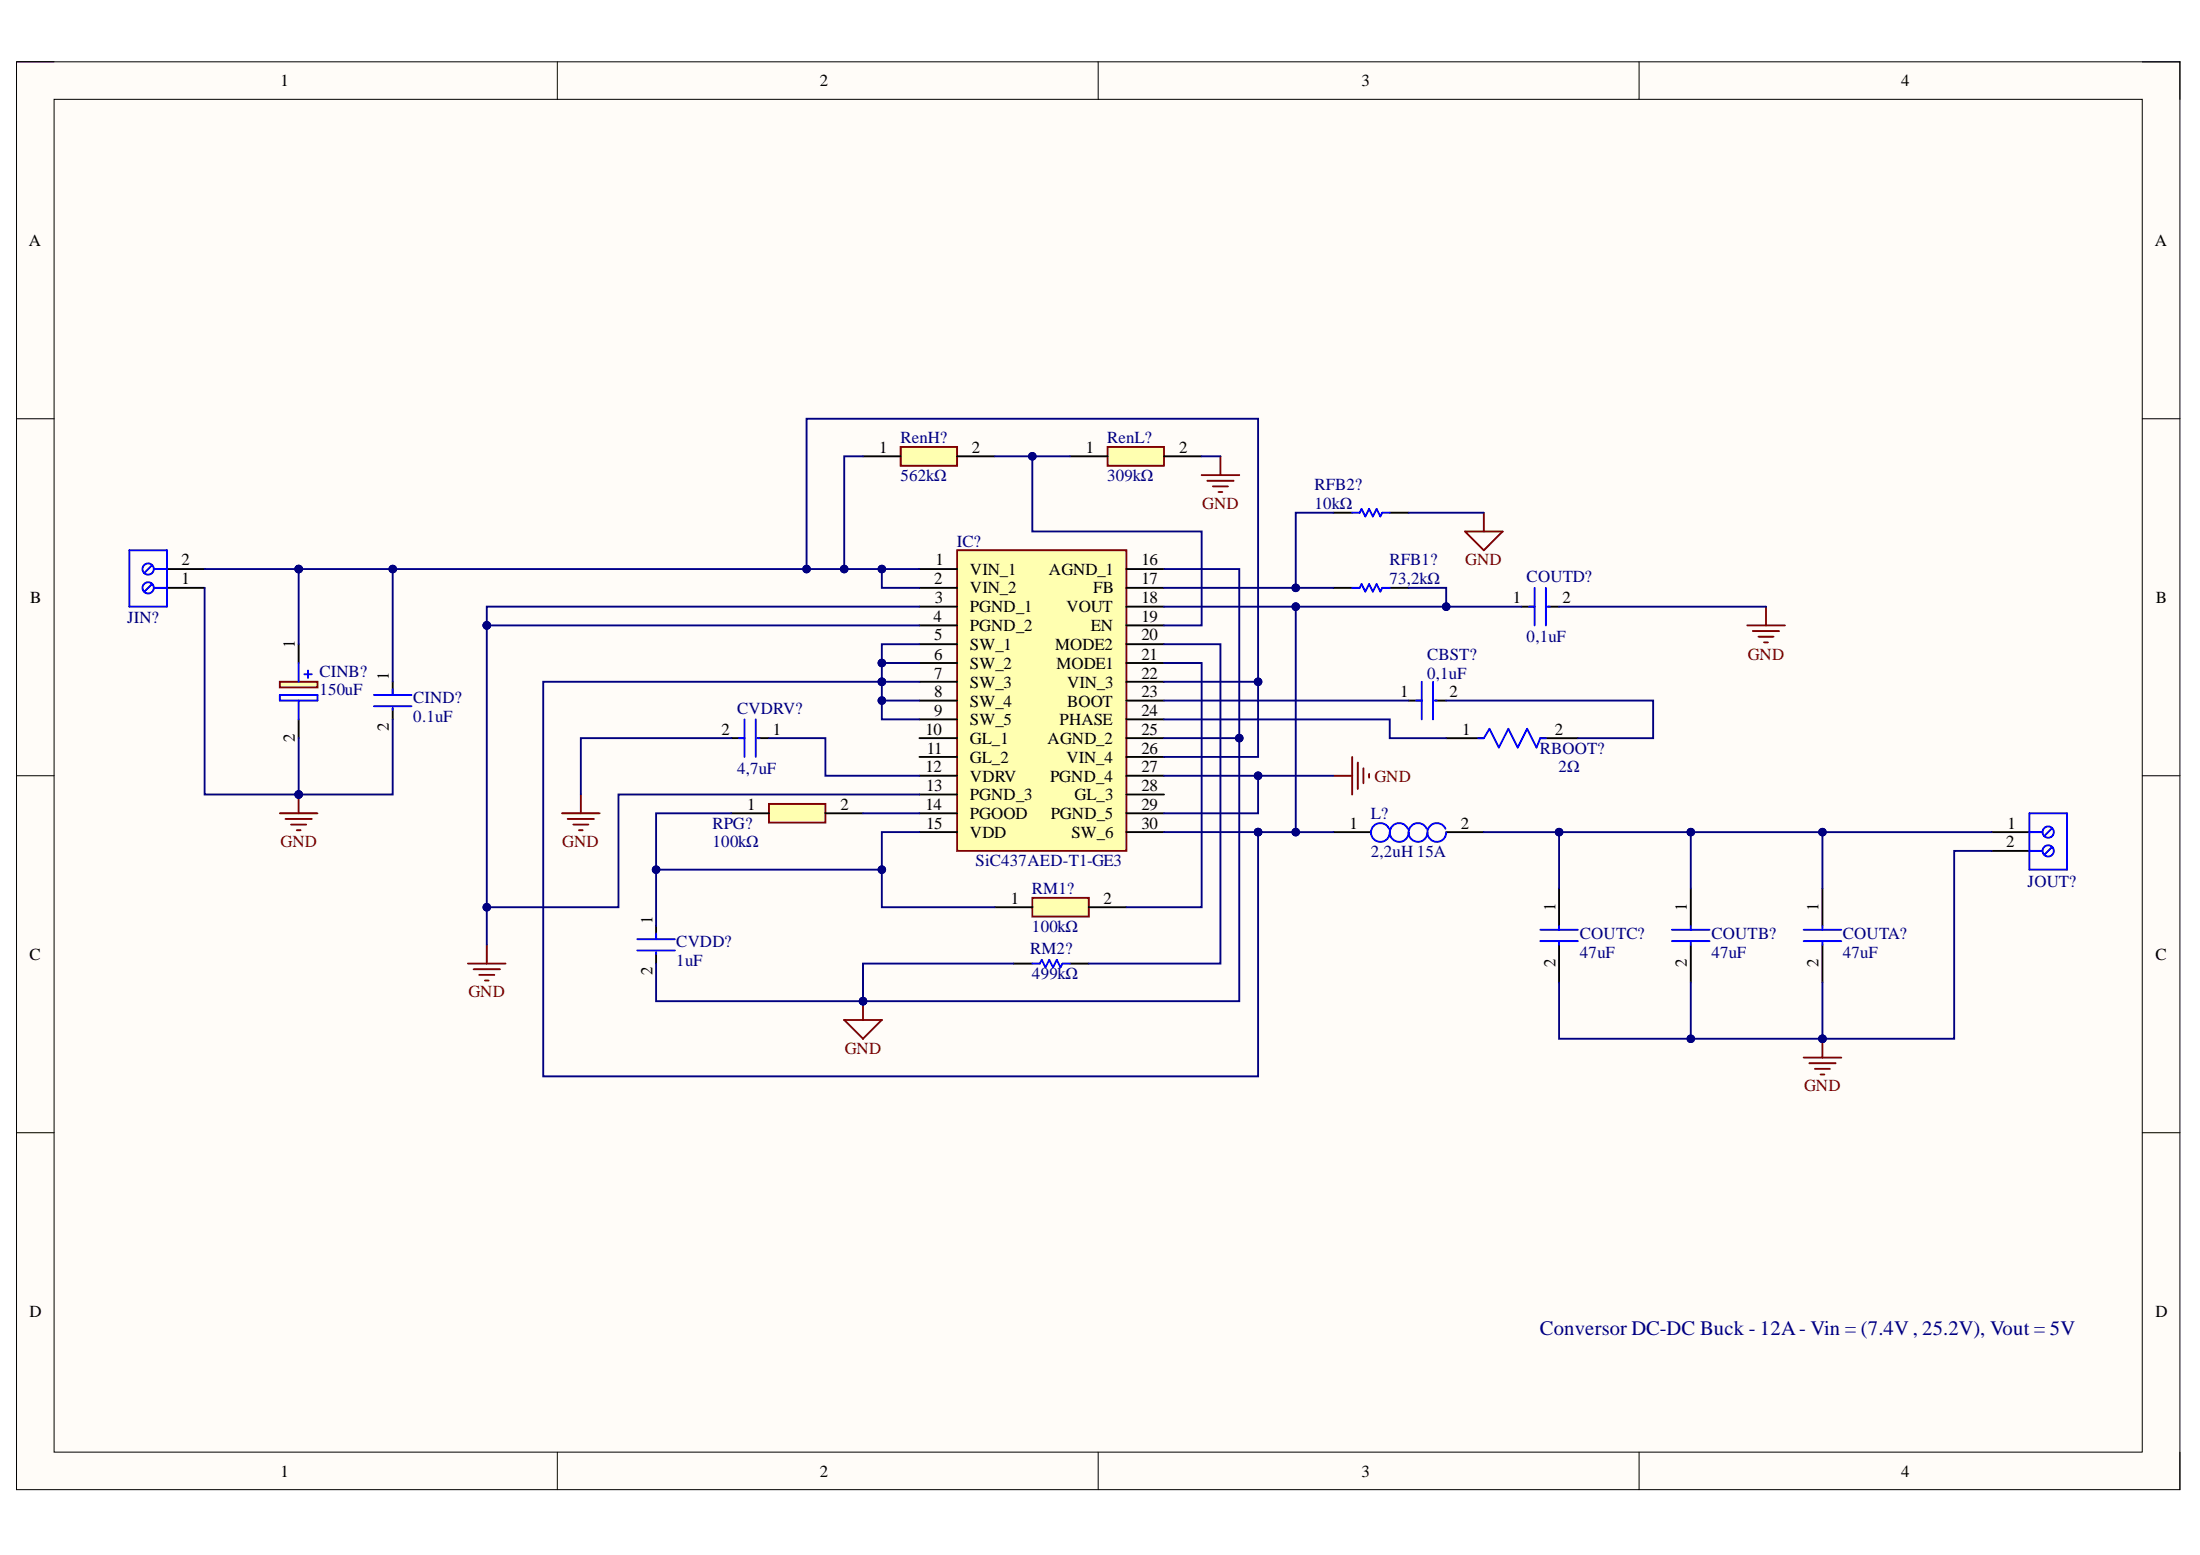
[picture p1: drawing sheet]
<svg xmlns="http://www.w3.org/2000/svg" width="297mm" height="210mm" viewBox="0 0 297 210" stroke-linecap="round" stroke-linejoin="round" font-family="sans-serif">
<path d="M2.2 8.3h292.1v192.8h-292.1z" fill-rule="evenodd" fill="#fffcf8"/>
<path d="M2.2 8.3h292.1v192.8h-292.1z" fill="none" stroke="#000" stroke-width=".14"/>
<path d="M7.3 13.4h281.9v182.6h-281.9z" fill-rule="evenodd" fill="#fffcf8"/>
<g fill="none" stroke="#000" stroke-width=".14">
<path d="M2.2 8.3h5.1M7.3 13.4h281.9v182.6h-281.9zM75.2 8.3v5.1M148.3 8.3v5.1M221.3 8.3v5.1M289.2 8.3h5.1v5.1M2.2 56.5h5.1M289.2 56.5h5.1M2.2 104.7h5.1M289.2 104.7h5.1M2.2 152.9h5.1M289.2 152.9h5.1"/>
<path d="M75.2 196v5.1M148.3 196v5.1M221.3 196v5.1M294.3 196v5.1"/>
</g>
<g fill="none" stroke="#000" stroke-width=".25">
<path d="M22.5 79.4h5.1M22.5 76.8h5.1M180 79.4h2.6M180 69.2h2.6M187.6 79.4h2.6M187.6 69.2h2.6M53 92v1.8M53 95.6v1.5M190.2 94.6h1.8M193.7 94.6h1.6M195.3 99.6h5M205.4 81.9h1.8"/>
<path d="M208 99.6h5M209 81.9h1.5"/>
</g>
<g fill="none" stroke="#00f" stroke-width=".25">
<path d="M17.5 74.3h5v7.6h-5zM20.5 78.8l-1 1.1M20.5 76.3l-1 1.1M20.8 79.4h1.7M20.8 76.8h1.7M182.6 79.4h1l.2-.6 .5 1.1 .6-1.1 .5 1.1 .5-1.1 .5 1.1 .2-.5h1M182.6 69.2h1l.2-.5 .5 1 .6-1 .5 1 .5-1 .5 1 .2-.5h1M207.2 79.4v5M208.7 79.4v5M50.5 93.8h5.1M50.5 95.3h5.1M53 93v.8"/>
<path d="M53 95.6v.2M191.2 94.6h.8M192 92v5.1M193.5 92v5.1M193.7 94.6h.3M199.6 99.6h.7l.8-1.2 1.3 2.5 1.3-2.5 1.2 2.5 1.3-2.5 1.3 2.5 .5-1.3h.7M206.4 81.9h.8M209 81.9h.2"/>
<circle cx="20" cy="76.8" r=".76"/>
<circle cx="20" cy="79.4" r=".76"/>
</g>
<path d="M103.8 108.5h7.6v2.6h-7.6z" fill-rule="evenodd" fill="#ffffb0"/>
<path d="M103.8 108.5h7.6v2.6h-7.6z" fill="none" stroke="#800000" stroke-width=".25"/>
<path d="M98.7 99.6h1.8M102.3 99.6h1.5M98.7 109.8h5.1M111.4 109.8h5.1M88.6 125v1.8M88.6 128.6v1.5M136.8 130.1h2.6M144.5 130.1h2.5" fill="none" stroke="#000" stroke-width=".25"/>
<path d="M99.8 99.6h.7M100.5 97.1v5.1M102 97.1v5.1M102.3 99.6h.3M86 126.8h5.1M86 128.3h5.1M88.6 126v.8M88.6 128.6v.2M139.4 130.1h1l.3-.5 .5 1 .5-1 .5 1 .5-1 .5 1 .2-.5h1.1" fill="none" stroke="#00f" stroke-width=".25"/>
<path d="M129.2 74.3h22.9v40.6h-22.9z" fill-rule="evenodd" fill="#ffffb0"/>
<path d="M129.2 74.3h22.9v40.6h-22.9zM37.8 109.8h5.1M38.5 110.5h3.6M39.3 111.3h2M40.1 112.1h.5M40.3 107.2v2.6" fill="none" stroke="#800000" stroke-width=".25"/>
<g fill="none" stroke="#000" stroke-width=".25">
<path d="M124.1 76.8h5.1M124.1 79.4h5.1M152.1 76.8h5.1M152.1 79.4h5.1M124.1 81.9h5.1M124.1 84.4h5.1M124.1 87h5.1M124.1 89.5h5.1M124.1 92h5.1M124.1 94.6h5.1M124.1 97.1h5.1M124.1 99.6h5.1"/>
<path d="M152.1 81.9h5.1M152.1 84.4h5.1M152.1 87h5.1M152.1 89.5h5.1M152.1 92h5.1M152.1 94.6h5.1M152.1 97.1h5.1M152.1 99.6h5.1M124.1 102.2h5.1M124.1 104.7h5.1M124.1 107.2h5.1M124.1 109.8h5.1"/>
<path d="M124.1 112.3h5.1M152.1 102.2h5.1M152.1 104.7h5.1M152.1 107.2h5.1M152.1 109.8h5.1M152.1 112.3h5.1"/>
</g>
<circle cx="40.3" cy="107.2" r=".51" fill="#000080"/>
<circle cx="40.3" cy="107.2" r=".51" fill="none" stroke="#000080" stroke-width=".14"/>
<g fill="none" stroke="#800000" stroke-width=".25">
<path d="M75.9 109.8h5.1M76.6 110.5h3.6M77.4 111.3h2M78.2 112.1h.5M78.4 107.2v2.6M180 104.7h2.6M182.6 102.2v5.1M183.3 102.9v3.6M184.1 103.7v2M184.9 104.5v.5M63.2 130.1h5.1M63.9 130.8h3.6"/>
<path d="M64.7 131.6h2M65.5 132.4h.5M65.7 127.5v2.6M243.5 142.8h5.1M244.3 143.5h3.5M245 144.3h2.1M245.8 145h.5M246.1 140.2v2.6"/>
</g>
<circle cx="246.1" cy="140.2" r=".51" fill="#000080"/>
<circle cx="246.1" cy="140.2" r=".51" fill="none" stroke="#000080" stroke-width=".14"/>
<path d="M162.2 64.1h5.1M163 64.9h3.6M163.8 65.7h2M164.5 66.4h.5M164.8 61.6v2.5M235.9 84.4h5.1M236.7 85.2h3.5M237.4 85.9h2.1M238.2 86.7h.5M238.4 81.9v2.5M114 137.7h5.1l-2.6 2.5zM116.5 135.1v2.6" fill="none" stroke="#800000" stroke-width=".25"/>
<circle cx="116.5" cy="135.1" r=".51" fill="#000080"/>
<circle cx="116.5" cy="135.1" r=".51" fill="none" stroke="#000080" stroke-width=".14"/>
<path d="M268.9 112.3h5.1M268.9 114.9h5.1" fill="none" stroke="#000" stroke-width=".25"/>
<g fill="none" stroke="#00f" stroke-width=".25">
<path d="M274 112.3h1.8M274 114.9h1.8M274 109.8h5.1v7.6h-5.1zM277.1 111.8l-1.1 1.1M277.1 114.3l-1.1 1.1"/>
<circle cx="276.5" cy="114.9" r=".76"/>
<circle cx="276.5" cy="112.3" r=".76"/>
</g>
<path d="M37.8 92h5.1v.8h-5.1z" fill-rule="evenodd" fill="#ffffb0"/>
<path d="M37.8 92h5.1v.8h-5.1z" fill="none" stroke="#800000" stroke-width=".25"/>
<path d="M40.3 87v2.5M40.3 97.1v2.5M180 112.3h5.1M195.3 112.3h5M210.5 119.9v5.1M228.3 119.9v5.1M246.1 119.9v5.1M210.5 127.5v5.1M228.3 127.5v5.1M246.1 127.5v5.1" fill="none" stroke="#000" stroke-width=".25"/>
<g fill="none" stroke="#00f" stroke-width=".25">
<path d="M37.8 93.8h5.1v.8h-5.1zM40.3 89.5v2.5M40.3 94.6v2.5M41.1 91h1M41.6 90.5v1M187.5 111.9a1.27 1.27 0 0 0-2-.4 1.27 1.27 0 0 0 .4 2 1.27 1.27 0 0 0 1.7-1.1M190.1 111.9a1.27 1.27 0 0 0-2.1-.4 1.27 1.27 0 0 0 .4 2.1 1.27 1.27 0 0 0 1.8-1.2M192.6 111.9a1.27 1.27 0 0 0-2-.4 1.27 1.27 0 0 0 .4 2 1.27 1.27 0 0 0 1.7-1.1M195.2 111.9a1.27 1.27 0 0 0-2.1-.4 1.27 1.27 0 0 0 .4 2 1.27 1.27 0 0 0 1.8-1.1M208 125.5h5M208 127h5M210.5 125v.5"/>
<path d="M210.5 127v.5M225.7 125.5h5.1M225.7 127h5.1M228.3 125v.5M228.3 127v.5M243.5 125.5h5.1M243.5 127h5.1M246.1 125v.5M246.1 127v.5"/>
</g>
<path d="M139.4 121.2h7.6v2.5h-7.6z" fill-rule="evenodd" fill="#ffffb0"/>
<path d="M139.4 121.2h7.6v2.5h-7.6z" fill="none" stroke="#800000" stroke-width=".25"/>
<path d="M134.3 122.5h5.1M147 122.5h5.1" fill="none" stroke="#000" stroke-width=".25"/>
<path d="M121.6 60.3h7.6v2.6h-7.6z" fill-rule="evenodd" fill="#ffffb0"/>
<path d="M121.6 60.3h7.6v2.6h-7.6z" fill="none" stroke="#800000" stroke-width=".25"/>
<path d="M116.5 61.6h5.1M129.2 61.6h5.1" fill="none" stroke="#000" stroke-width=".25"/>
<path d="M149.5 60.3h7.7v2.6h-7.7z" fill-rule="evenodd" fill="#ffffb0"/>
<path d="M149.5 60.3h7.7v2.6h-7.7zM197.8 71.7h5.1l-2.6 2.6zM200.3 69.2v2.5" fill="none" stroke="#800000" stroke-width=".25"/>
<path d="M144.5 61.6h5M157.2 61.6h5" fill="none" stroke="#000" stroke-width=".25"/>
<path d="M53 76.8v15.2" fill="none" stroke="#000080" stroke-width=".25"/>
<circle cx="53" cy="76.8" r=".51" fill="#000080"/>
<circle cx="53" cy="76.8" r=".51" fill="none" stroke="#000080" stroke-width=".14"/>
<path d="M40.3 76.8v10.2" fill="none" stroke="#000080" stroke-width=".25"/>
<circle cx="40.3" cy="76.8" r=".51" fill="#000080"/>
<circle cx="40.3" cy="76.8" r=".51" fill="none" stroke="#000080" stroke-width=".14"/>
<path d="M98.7 109.8h-10.1v15.2M116.5 109.8h7.6" fill="none" stroke="#000080" stroke-width=".25"/>
<circle cx="88.6" cy="117.4" r=".51" fill="#000080"/>
<circle cx="88.6" cy="117.4" r=".51" fill="none" stroke="#000080" stroke-width=".14"/>
<path d="M124.1 112.3h-5v5.1h-30.5" fill="none" stroke="#000080" stroke-width=".25"/>
<circle cx="88.6" cy="117.4" r=".51" fill="#000080"/>
<circle cx="88.6" cy="117.4" r=".51" fill="none" stroke="#000080" stroke-width=".14"/>
<circle cx="119.1" cy="117.4" r=".51" fill="#000080"/>
<circle cx="119.1" cy="117.4" r=".51" fill="none" stroke="#000080" stroke-width=".14"/>
<path d="M119.1 89.5h5" fill="none" stroke="#000080" stroke-width=".25"/>
<circle cx="119.1" cy="89.5" r=".51" fill="#000080"/>
<circle cx="119.1" cy="89.5" r=".51" fill="none" stroke="#000080" stroke-width=".14"/>
<path d="M119.1 92h5" fill="none" stroke="#000080" stroke-width=".25"/>
<circle cx="119.1" cy="92" r=".51" fill="#000080"/>
<circle cx="119.1" cy="92" r=".51" fill="none" stroke="#000080" stroke-width=".14"/>
<path d="M119.1 94.6h5" fill="none" stroke="#000080" stroke-width=".25"/>
<circle cx="119.1" cy="94.6" r=".51" fill="#000080"/>
<circle cx="119.1" cy="94.6" r=".51" fill="none" stroke="#000080" stroke-width=".14"/>
<path d="M119.1 92v5.1h5" fill="none" stroke="#000080" stroke-width=".25"/>
<circle cx="119.1" cy="92" r=".51" fill="#000080"/>
<circle cx="119.1" cy="92" r=".51" fill="none" stroke="#000080" stroke-width=".14"/>
<circle cx="119.1" cy="94.6" r=".51" fill="#000080"/>
<circle cx="119.1" cy="94.6" r=".51" fill="none" stroke="#000080" stroke-width=".14"/>
<path d="M157.2 112.3h12.7" fill="none" stroke="#000080" stroke-width=".25"/>
<circle cx="169.9" cy="112.3" r=".51" fill="#000080"/>
<circle cx="169.9" cy="112.3" r=".51" fill="none" stroke="#000080" stroke-width=".14"/>
<path d="M124.1 87h-5v5h-45.8v53.3h96.6v-33" fill="none" stroke="#000080" stroke-width=".25"/>
<circle cx="119.1" cy="89.5" r=".51" fill="#000080"/>
<circle cx="119.1" cy="89.5" r=".51" fill="none" stroke="#000080" stroke-width=".14"/>
<circle cx="119.1" cy="92" r=".51" fill="#000080"/>
<circle cx="119.1" cy="92" r=".51" fill="none" stroke="#000080" stroke-width=".14"/>
<circle cx="169.9" cy="112.3" r=".51" fill="#000080"/>
<circle cx="169.9" cy="112.3" r=".51" fill="none" stroke="#000080" stroke-width=".14"/>
<path d="M40.3 99.6v7.6" fill="none" stroke="#000080" stroke-width=".25"/>
<circle cx="40.3" cy="107.2" r=".51" fill="#000080"/>
<circle cx="40.3" cy="107.2" r=".51" fill="none" stroke="#000080" stroke-width=".14"/>
<path d="M65.7 84.4h58.4M98.7 99.6h-20.3v7.6M103.8 99.6h7.6v5.1h12.7" fill="none" stroke="#000080" stroke-width=".25"/>
<circle cx="65.7" cy="84.4" r=".51" fill="#000080"/>
<circle cx="65.7" cy="84.4" r=".51" fill="none" stroke="#000080" stroke-width=".14"/>
<path d="M124.1 81.9h-58.4v2.5" fill="none" stroke="#000080" stroke-width=".25"/>
<circle cx="65.7" cy="84.4" r=".51" fill="#000080"/>
<circle cx="65.7" cy="84.4" r=".51" fill="none" stroke="#000080" stroke-width=".14"/>
<path d="M65.7 84.4v38.1h17.8v-15.3h40.6" fill="none" stroke="#000080" stroke-width=".25"/>
<circle cx="65.7" cy="122.5" r=".51" fill="#000080"/>
<circle cx="65.7" cy="122.5" r=".51" fill="none" stroke="#000080" stroke-width=".14"/>
<circle cx="65.7" cy="84.4" r=".51" fill="#000080"/>
<circle cx="65.7" cy="84.4" r=".51" fill="none" stroke="#000080" stroke-width=".14"/>
<path d="M65.7 122.5v5" fill="none" stroke="#000080" stroke-width=".25"/>
<circle cx="65.7" cy="122.5" r=".51" fill="#000080"/>
<circle cx="65.7" cy="122.5" r=".51" fill="none" stroke="#000080" stroke-width=".14"/>
<path d="M119.1 117.4v5.1h15.2" fill="none" stroke="#000080" stroke-width=".25"/>
<circle cx="119.1" cy="117.4" r=".51" fill="#000080"/>
<circle cx="119.1" cy="117.4" r=".51" fill="none" stroke="#000080" stroke-width=".14"/>
<path d="M119.1 76.8v2.6h5" fill="none" stroke="#000080" stroke-width=".25"/>
<circle cx="119.1" cy="76.8" r=".51" fill="#000080"/>
<circle cx="119.1" cy="76.8" r=".51" fill="none" stroke="#000080" stroke-width=".14"/>
<path d="M157.2 104.7h22.8" fill="none" stroke="#000080" stroke-width=".25"/>
<circle cx="169.9" cy="104.7" r=".51" fill="#000080"/>
<circle cx="169.9" cy="104.7" r=".51" fill="none" stroke="#000080" stroke-width=".14"/>
<path d="M169.9 104.7v5.1h-12.7" fill="none" stroke="#000080" stroke-width=".25"/>
<circle cx="169.9" cy="104.7" r=".51" fill="#000080"/>
<circle cx="169.9" cy="104.7" r=".51" fill="none" stroke="#000080" stroke-width=".14"/>
<path d="M169.9 112.3h10.1" fill="none" stroke="#000080" stroke-width=".25"/>
<circle cx="169.9" cy="112.3" r=".51" fill="#000080"/>
<circle cx="169.9" cy="112.3" r=".51" fill="none" stroke="#000080" stroke-width=".14"/>
<circle cx="174.9" cy="112.3" r=".51" fill="#000080"/>
<circle cx="174.9" cy="112.3" r=".51" fill="none" stroke="#000080" stroke-width=".14"/>
<path d="M200.3 112.3h45.8v7.6" fill="none" stroke="#000080" stroke-width=".25"/>
<circle cx="210.5" cy="112.3" r=".51" fill="#000080"/>
<circle cx="210.5" cy="112.3" r=".51" fill="none" stroke="#000080" stroke-width=".14"/>
<circle cx="228.3" cy="112.3" r=".51" fill="#000080"/>
<circle cx="228.3" cy="112.3" r=".51" fill="none" stroke="#000080" stroke-width=".14"/>
<circle cx="246.1" cy="112.3" r=".51" fill="#000080"/>
<circle cx="246.1" cy="112.3" r=".51" fill="none" stroke="#000080" stroke-width=".14"/>
<path d="M228.3 112.3v7.6" fill="none" stroke="#000080" stroke-width=".25"/>
<circle cx="228.3" cy="112.3" r=".51" fill="#000080"/>
<circle cx="228.3" cy="112.3" r=".51" fill="none" stroke="#000080" stroke-width=".14"/>
<path d="M210.5 112.3v7.6" fill="none" stroke="#000080" stroke-width=".25"/>
<circle cx="210.5" cy="112.3" r=".51" fill="#000080"/>
<circle cx="210.5" cy="112.3" r=".51" fill="none" stroke="#000080" stroke-width=".14"/>
<path d="M210.5 132.6v7.6h35.6v-7.6" fill="none" stroke="#000080" stroke-width=".25"/>
<circle cx="228.3" cy="140.2" r=".51" fill="#000080"/>
<circle cx="228.3" cy="140.2" r=".51" fill="none" stroke="#000080" stroke-width=".14"/>
<circle cx="246.1" cy="140.2" r=".51" fill="#000080"/>
<circle cx="246.1" cy="140.2" r=".51" fill="none" stroke="#000080" stroke-width=".14"/>
<path d="M228.3 132.6v7.6" fill="none" stroke="#000080" stroke-width=".25"/>
<circle cx="228.3" cy="140.2" r=".51" fill="#000080"/>
<circle cx="228.3" cy="140.2" r=".51" fill="none" stroke="#000080" stroke-width=".14"/>
<path d="M157.2 97.1h30.4v2.5h7.7M157.2 94.6h33M195.3 94.6h27.9v5h-10.2M88.6 130.1v5h27.9v-5h20.3" fill="none" stroke="#000080" stroke-width=".25"/>
<circle cx="116.5" cy="135.1" r=".51" fill="#000080"/>
<circle cx="116.5" cy="135.1" r=".51" fill="none" stroke="#000080" stroke-width=".14"/>
<path d="M157.2 99.6h10.1" fill="none" stroke="#000080" stroke-width=".25"/>
<circle cx="167.3" cy="99.6" r=".51" fill="#000080"/>
<circle cx="167.3" cy="99.6" r=".51" fill="none" stroke="#000080" stroke-width=".14"/>
<path d="M157.2 76.8h10.1v58.3h-50.8" fill="none" stroke="#000080" stroke-width=".25"/>
<circle cx="116.5" cy="135.1" r=".51" fill="#000080"/>
<circle cx="116.5" cy="135.1" r=".51" fill="none" stroke="#000080" stroke-width=".14"/>
<circle cx="167.3" cy="99.6" r=".51" fill="#000080"/>
<circle cx="167.3" cy="99.6" r=".51" fill="none" stroke="#000080" stroke-width=".14"/>
<path d="M157.2 87h7.6v43.1h-17.8M157.2 89.5h5v33h-10.1M157.2 92h12.7" fill="none" stroke="#000080" stroke-width=".25"/>
<circle cx="169.9" cy="92" r=".51" fill="#000080"/>
<circle cx="169.9" cy="92" r=".51" fill="none" stroke="#000080" stroke-width=".14"/>
<path d="M116.5 61.6h-2.5v15.2" fill="none" stroke="#000080" stroke-width=".25"/>
<circle cx="114" cy="76.8" r=".51" fill="#000080"/>
<circle cx="114" cy="76.8" r=".51" fill="none" stroke="#000080" stroke-width=".14"/>
<path d="M134.3 61.6h10.2" fill="none" stroke="#000080" stroke-width=".25"/>
<circle cx="139.4" cy="61.6" r=".51" fill="#000080"/>
<circle cx="139.4" cy="61.6" r=".51" fill="none" stroke="#000080" stroke-width=".14"/>
<path d="M139.4 61.6v10.1h22.8v12.7h-5" fill="none" stroke="#000080" stroke-width=".25"/>
<circle cx="139.4" cy="61.6" r=".51" fill="#000080"/>
<circle cx="139.4" cy="61.6" r=".51" fill="none" stroke="#000080" stroke-width=".14"/>
<path d="M108.9 76.8v-20.3h61v45.7h-12.7M162.2 61.6h2.6" fill="none" stroke="#000080" stroke-width=".25"/>
<circle cx="169.9" cy="92" r=".51" fill="#000080"/>
<circle cx="169.9" cy="92" r=".51" fill="none" stroke="#000080" stroke-width=".14"/>
<circle cx="108.9" cy="76.8" r=".51" fill="#000080"/>
<circle cx="108.9" cy="76.8" r=".51" fill="none" stroke="#000080" stroke-width=".14"/>
<path d="M157.2 81.9h17.7v30.4" fill="none" stroke="#000080" stroke-width=".25"/>
<circle cx="174.9" cy="81.9" r=".51" fill="#000080"/>
<circle cx="174.9" cy="81.9" r=".51" fill="none" stroke="#000080" stroke-width=".14"/>
<circle cx="174.9" cy="112.3" r=".51" fill="#000080"/>
<circle cx="174.9" cy="112.3" r=".51" fill="none" stroke="#000080" stroke-width=".14"/>
<path d="M174.9 81.9h30.5" fill="none" stroke="#000080" stroke-width=".25"/>
<circle cx="174.9" cy="81.9" r=".51" fill="#000080"/>
<circle cx="174.9" cy="81.9" r=".51" fill="none" stroke="#000080" stroke-width=".14"/>
<circle cx="195.3" cy="81.9" r=".51" fill="#000080"/>
<circle cx="195.3" cy="81.9" r=".51" fill="none" stroke="#000080" stroke-width=".14"/>
<path d="M190.2 79.4h5.1v2.5M210.5 81.9h27.9" fill="none" stroke="#000080" stroke-width=".25"/>
<circle cx="195.3" cy="81.9" r=".51" fill="#000080"/>
<circle cx="195.3" cy="81.9" r=".51" fill="none" stroke="#000080" stroke-width=".14"/>
<path d="M157.2 79.4h22.8" fill="none" stroke="#000080" stroke-width=".25"/>
<circle cx="174.9" cy="79.4" r=".51" fill="#000080"/>
<circle cx="174.9" cy="79.4" r=".51" fill="none" stroke="#000080" stroke-width=".14"/>
<path d="M180 69.2h-5.1v10.2" fill="none" stroke="#000080" stroke-width=".25"/>
<circle cx="174.9" cy="79.4" r=".51" fill="#000080"/>
<circle cx="174.9" cy="79.4" r=".51" fill="none" stroke="#000080" stroke-width=".14"/>
<path d="M190.2 69.2h10.1M246.1 112.3h22.8" fill="none" stroke="#000080" stroke-width=".25"/>
<circle cx="246.1" cy="112.3" r=".51" fill="#000080"/>
<circle cx="246.1" cy="112.3" r=".51" fill="none" stroke="#000080" stroke-width=".14"/>
<path d="M268.9 114.9h-5.1v25.3h-17.7" fill="none" stroke="#000080" stroke-width=".25"/>
<circle cx="246.1" cy="140.2" r=".51" fill="#000080"/>
<circle cx="246.1" cy="140.2" r=".51" fill="none" stroke="#000080" stroke-width=".14"/>
<path d="M40.3 76.8h83.8" fill="none" stroke="#000080" stroke-width=".25"/>
<circle cx="40.3" cy="76.8" r=".51" fill="#000080"/>
<circle cx="40.3" cy="76.8" r=".51" fill="none" stroke="#000080" stroke-width=".14"/>
<circle cx="53" cy="76.8" r=".51" fill="#000080"/>
<circle cx="53" cy="76.8" r=".51" fill="none" stroke="#000080" stroke-width=".14"/>
<circle cx="108.9" cy="76.8" r=".51" fill="#000080"/>
<circle cx="108.9" cy="76.8" r=".51" fill="none" stroke="#000080" stroke-width=".14"/>
<circle cx="114" cy="76.8" r=".51" fill="#000080"/>
<circle cx="114" cy="76.8" r=".51" fill="none" stroke="#000080" stroke-width=".14"/>
<circle cx="119.1" cy="76.8" r=".51" fill="#000080"/>
<circle cx="119.1" cy="76.8" r=".51" fill="none" stroke="#000080" stroke-width=".14"/>
<path d="M27.6 79.4v27.8h25.4v-10.1" fill="none" stroke="#000080" stroke-width=".25"/>
<circle cx="40.3" cy="107.2" r=".51" fill="#000080"/>
<circle cx="40.3" cy="107.2" r=".51" fill="none" stroke="#000080" stroke-width=".14"/>
<path d="M27.6 76.8h12.7" fill="none" stroke="#000080" stroke-width=".25"/>
<circle cx="40.3" cy="76.8" r=".51" fill="#000080"/>
<circle cx="40.3" cy="76.8" r=".51" fill="none" stroke="#000080" stroke-width=".14"/>
<text font-size="2.8" fill="#000080" x="207.9" y="180.2">Conversor DC-DC Buck - 12A- Vin = (7.4V , 25.2V), Vout = 5V</text>
<g font-size="2.3">
<text x="37.9" y="11.6">1</text>
<text x="110.7" y="11.6">2</text>
<text x="183.8" y="11.6">3</text>
<text x="256.7" y="11.6">4</text>
<text x="3.9" y="33.3">A</text>
<text x="290.9" y="33.3">A</text>
<text x="118.7" y="61.1">1</text>
<text x="131.2" y="61.1">2</text>
<text x="146.6" y="61.1">1</text>
<text x="159.2" y="61.1">2</text>
<text x="24.5" y="76.3">2</text>
<text x="126.3" y="76.3">1</text>
<text x="131" y="77.6">VIN_1</text>
<text x="141.6" y="77.6">AGND_1</text>
<text x="154.1" y="76.3">16</text>
<text x="4.1" y="81.4">B</text>
<text x="24.5" y="78.8">1</text>
<text x="126.1" y="83.9">4</text>
<text x="126.1" y="78.8">2</text>
<text x="126.2" y="81.4">3</text>
<text x="131" y="80.1">VIN_2</text>
<text x="131" y="82.6">PGND_1</text>
<text x="144" y="82.6">VOUT</text>
<text x="147.6" y="80.1">FB</text>
<text x="154.1" y="78.8">17</text>
<text x="154.1" y="81.4">18</text>
<text x="154.1" y="83.9">19</text>
<text x="204.3" y="81.4">1</text>
<text x="210.9" y="81.4">2</text>
<text x="291.1" y="81.4">B</text>
<text x="39.8" y="87.5" transform="rotate(-90 39.8 87.5)">1</text>
<text x="126.1" y="86.4">5</text>
<text x="126.1" y="89.1">6</text>
<text x="131" y="85.2">PGND_2</text>
<text x="131" y="87.7">SW_1</text>
<text x="142.5" y="87.7">MODE2</text>
<text x="147.3" y="85.2">EN</text>
<text x="154.1" y="86.4">20</text>
<text x="154.1" y="89.1">21</text>
<text x="52.5" y="91.8" transform="rotate(-90 52.5 91.8)">1</text>
<text x="126.1" y="91.6">7</text>
<text x="126.1" y="94.1">8</text>
<text x="131" y="90.3">SW_2</text>
<text x="131" y="92.9">SW_3</text>
<text x="131" y="95.4">SW_4</text>
<text x="142.6" y="90.3">MODE1</text>
<text x="144.1" y="92.9">VIN_3</text>
<text x="144.1" y="95.4">BOOT</text>
<text x="154.1" y="91.6">22</text>
<text x="154.1" y="94.1">23</text>
<text x="189" y="94.1">1</text>
<text x="195.7" y="94.1">2</text>
<text x="39.8" y="100.2" transform="rotate(-90 39.8 100.2)">2</text>
<text x="52.5" y="98.7" transform="rotate(-90 52.5 98.7)">2</text>
<text x="97.4" y="99.2">2</text>
<text x="104.3" y="99.2">1</text>
<text x="125" y="99.2">10</text>
<text x="125.1" y="101.7">11</text>
<text x="126.1" y="96.7">9</text>
<text x="131" y="97.9">SW_5</text>
<text x="131" y="100.5">GL_1</text>
<text x="141.4" y="100.5">AGND_2</text>
<text x="143.1" y="97.9">PHASE</text>
<text x="154.1" y="96.7">24</text>
<text x="154.1" y="99.2">25</text>
<text x="154.1" y="101.7">26</text>
<text x="197.4" y="99.2">1</text>
<text x="209.9" y="99.2">2</text>
<text x="125" y="104.3">12</text>
<text x="125" y="106.8">13</text>
<text x="131" y="103">GL_2</text>
<text x="131" y="105.5">VDRV</text>
<text x="141.8" y="105.5">PGND_4</text>
<text x="144" y="103">VIN_4</text>
<text x="154.1" y="104.3">27</text>
<text x="154.1" y="106.8">28</text>
<text x="100.9" y="109.3">1</text>
<text x="113.5" y="109.3">2</text>
<text x="125" y="109.3">14</text>
<text x="125" y="111.9">15</text>
<text x="131" y="108.1">PGND_3</text>
<text x="131" y="110.6">PGOOD</text>
<text x="131" y="113.1">VDD</text>
<text x="141.9" y="110.6">PGND_5</text>
<text x="144.7" y="113.1">SW_6</text>
<text x="145.1" y="108.1">GL_3</text>
<text x="154.1" y="109.3">29</text>
<text x="154.1" y="111.9">30</text>
<text x="182.2" y="111.9">1</text>
<text x="197.2" y="111.9">2</text>
<text x="271.1" y="111.9">1</text>
<text x="270.9" y="114.4">2</text>
<text x="88.1" y="124.8" transform="rotate(-90 88.1 124.8)">1</text>
<text x="136.5" y="122">1</text>
<text x="149" y="122">2</text>
<text x="210" y="123" transform="rotate(-90 210 123)">1</text>
<text x="227.8" y="123" transform="rotate(-90 227.8 123)">1</text>
<text x="245.5" y="123" transform="rotate(-90 245.5 123)">1</text>
<text x="4" y="129.6">C</text>
<text x="88.1" y="131.6" transform="rotate(-90 88.1 131.6)">2</text>
<text x="210" y="130.6" transform="rotate(-90 210 130.6)">2</text>
<text x="227.8" y="130.6" transform="rotate(-90 227.8 130.6)">2</text>
<text x="245.5" y="130.6" transform="rotate(-90 245.5 130.6)">2</text>
<text x="291" y="129.6">C</text>
<text x="4" y="177.8">D</text>
<text x="291" y="177.8">D</text>
<text x="37.9" y="199.3">1</text>
<text x="110.7" y="199.3">2</text>
<text x="183.8" y="199.3">3</text>
<text x="256.7" y="199.3">4</text>
</g>
<g font-size="2.3" fill="#000080">
<text x="121.6" y="59.9">RenH?</text>
<text x="149.5" y="59.9">RenL?</text>
<text x="121.6" y="64.9">562kΩ</text>
<text x="149.5" y="64.9">309kΩ</text>
<text x="177.5" y="66.2">RFB2?</text>
<text x="177.5" y="68.7">10kΩ</text>
<text x="129.2" y="73.8">IC?</text>
<text x="187.6" y="76.3">RFB1?</text>
<text x="187.6" y="78.8">73,2kΩ</text>
<text x="206.1" y="78.6">COUTD?</text>
<text x="17.2" y="84.2">JIN?</text>
<text x="192.7" y="89.1">CBST?</text>
<text x="206.1" y="86.7">0,1uF</text>
<text x="43.1" y="91.3">CINB?</text>
<text x="43.1" y="93.9">150uF</text>
<text x="55.8" y="94.9">CIND?</text>
<text x="192.7" y="91.6">0,1uF</text>
<text x="55.8" y="97.4">0.1uF</text>
<text x="99.5" y="96.4">CVDRV?</text>
<text x="207.9" y="101.7">RBOOT?</text>
<text x="99.5" y="104.5">4,7uF</text>
<text x="210.4" y="104.3">2Ω</text>
<text x="96.2" y="111.9">RPG?</text>
<text x="185.1" y="110.6">L?</text>
<text x="96.2" y="114.4">100kΩ</text>
<text x="131.7" y="116.9">SiC437AED-T1-GE3</text>
<text x="185.1" y="115.7">2,2uH 15A</text>
<text x="273.8" y="119.7">JOUT?</text>
<text x="139.3" y="120.7">RM1?</text>
<text x="139.3" y="125.8">100kΩ</text>
<text x="91.3" y="127.8">CVDD?</text>
<text x="91.3" y="130.3">1uF</text>
<text x="139.1" y="128.8">RM2?</text>
<text x="213.3" y="126.8">COUTC?</text>
<text x="213.3" y="129.3">47uF</text>
<text x="231.1" y="126.8">COUTB?</text>
<text x="231.1" y="129.3">47uF</text>
<text x="248.8" y="126.8">COUTA?</text>
<text x="248.8" y="129.3">47uF</text>
<text x="139.3" y="132.1">499kΩ</text>
</g>
<g font-size="2.3" fill="#800000">
<text x="162.3" y="68.7">GND</text>
<text x="197.8" y="76.3">GND</text>
<text x="236" y="89.1">GND</text>
<text x="185.6" y="105.5">GND</text>
<text x="37.9" y="114.4">GND</text>
<text x="75.9" y="114.4">GND</text>
<text x="63.2" y="134.6">GND</text>
<text x="114.1" y="142.2">GND</text>
<text x="243.6" y="147.3">GND</text>
</g>
</svg>
